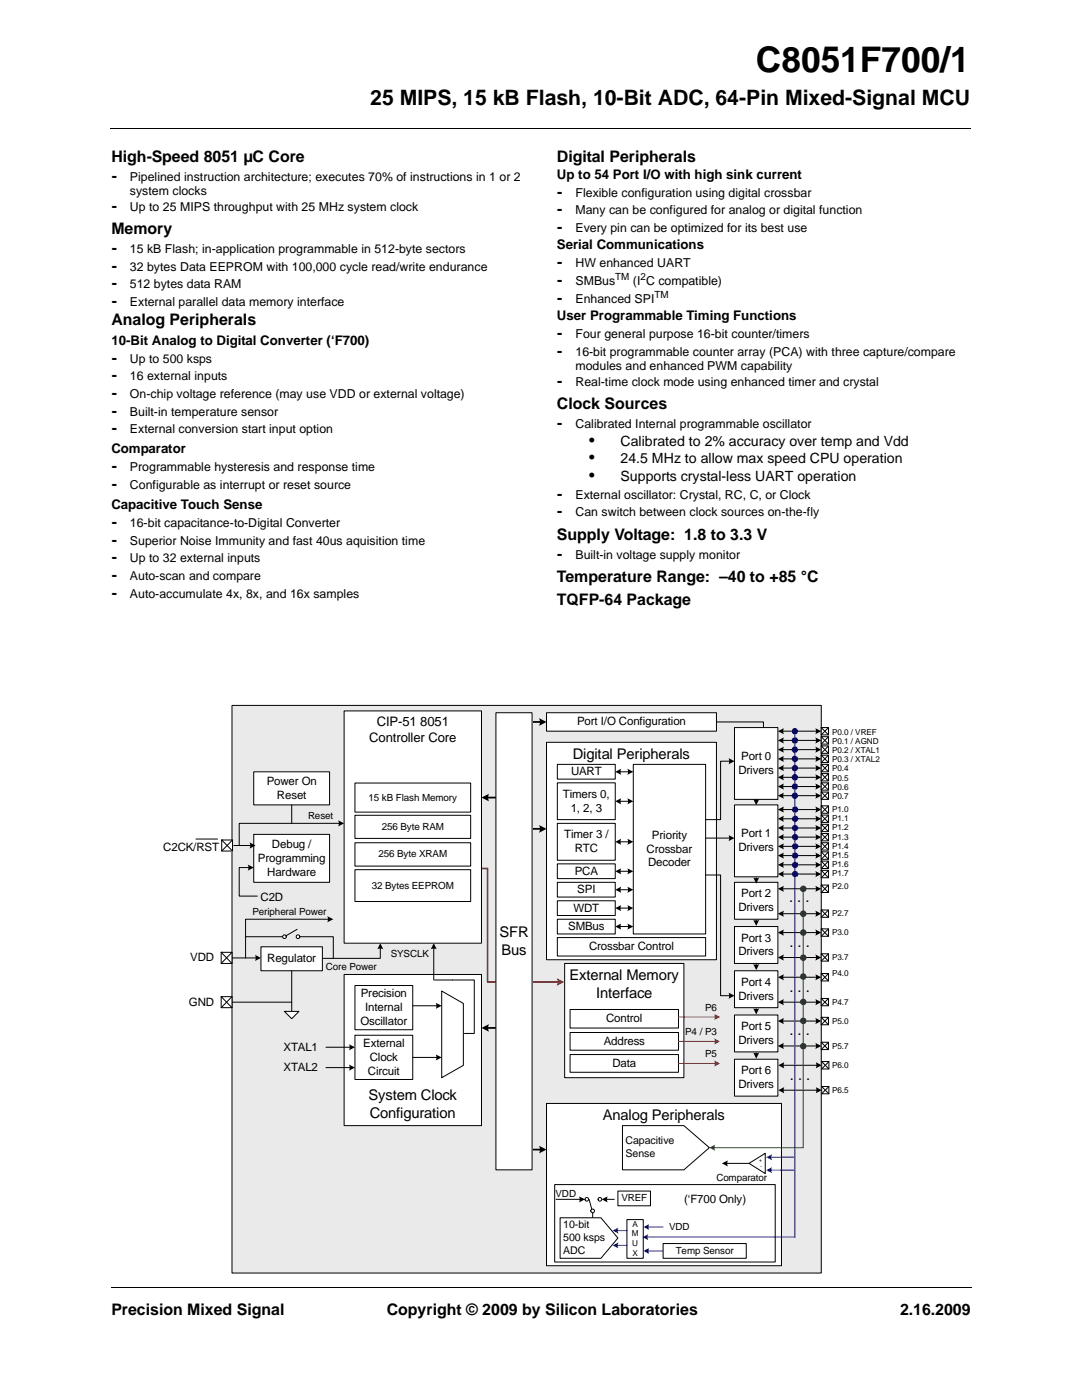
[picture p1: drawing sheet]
<svg xmlns="http://www.w3.org/2000/svg" width="216mm" height="279mm" viewBox="0 0 216 279" stroke-linecap="round" stroke-linejoin="round" font-family="sans-serif">
<path d="M22.1 25.7h171.7M22.1 256.9h171.7" fill="none" stroke="#000" stroke-width=".2"/>
<g fill="#fff">
<path d="M22.2 135.3h171.5v119.7h-171.5z"/>
<path d="M22.5 12.1h27.8v13.3h-27.8z"/>
<path d="M22.3 139.1h171.3v115.9h-171.3z"/>
<path d="M30.8 140.4h153.6v114h-153.6z"/>
</g>
<path d="M46.3 140.8h117.6v113.3h-117.6z" fill="#eaeaea"/>
<path d="M46.3 140.8h117.6v113.3h-117.6z" fill="none" stroke="#000" stroke-width=".2"/>
<path d="M68.7 194.5h27.4v30.1h-27.4z" fill="#fff"/>
<path d="M68.7 194.5h27.4v30.1h-27.4z" fill="none" stroke="#000" stroke-width=".2"/>
<path d="M50.6 166.5h15.2v9.6h-15.2z" fill="#fff"/>
<path d="M50.6 166.5h15.2v9.6h-15.2z" fill="none" stroke="#000" stroke-width=".2"/>
<path d="M109.1 148.1h33.9v43.4h-33.9z" fill="#fff"/>
<path d="M109.1 148.1h33.9v43.4h-33.9z" fill="none" stroke="#000" stroke-width=".2"/>
<path d="M111.2 152.5h11.6v3h-11.6z" fill="#fff"/>
<path d="M111.2 152.5h11.6v3h-11.6z" fill="none" stroke="#000" stroke-width=".2"/>
<path d="M111.2 156.2h11.6v7.4h-11.6z" fill="#fff"/>
<path d="M111.2 156.2h11.6v7.4h-11.6z" fill="none" stroke="#000" stroke-width=".2"/>
<path d="M111.2 183.5h11.6v2.9h-11.6z" fill="#fff"/>
<path d="M111.2 183.5h11.6v2.9h-11.6z" fill="none" stroke="#000" stroke-width=".2"/>
<path d="M126.4 152.5h14.4v33.9h-14.4z" fill="#fff"/>
<path d="M126.4 152.5h14.4v33.9h-14.4z" fill="none" stroke="#000" stroke-width=".2"/>
<path d="M111.2 187.1h29.6v3.7h-29.6z" fill="#fff"/>
<path d="M123.7 154h1.8M123.7 159.9h1.8M143 144.1h9.3v7.2M111.2 187.1h29.6v3.7h-29.6zM123.7 181.2h1.8M123.7 184.9h1.8" fill="none" stroke="#000" stroke-width=".2"/>
<g fill="#000">
<path d="M122.8 154l1.2-.6-.2 .4 .2 .8z" fill-rule="evenodd"/>
<path d="M122.8 159.9l1.2-.6-.2 .4 .2 .8z" fill-rule="evenodd"/>
<path d="M125.2 153.4l1.2 .6-1.2 .6 .1-.7z" fill-rule="evenodd"/>
<path d="M125.2 159.3l1.2 .6-1.2 .6 .1-.7z" fill-rule="evenodd"/>
<path d="M151.7 151l.5 .1 .7-.1-.6 1.2z" fill-rule="evenodd"/>
<path d="M122.8 181.2l1.2-.6-.2 .5 .2 .7z" fill-rule="evenodd"/>
<path d="M122.8 184.9l1.2-.6-.2 .8 .2 .4z" fill-rule="evenodd"/>
<path d="M125.2 180.6l1.2 .6-1.2 .6 .1-.4z" fill-rule="evenodd"/>
<path d="M125.2 184.3l1.2 .6-1.2 .6 .1-.7z" fill-rule="evenodd"/>
</g>
<path d="M109.1 142.2h33.9v3.7h-33.9z" fill="#fff"/>
<path d="M109.1 142.2h33.9v3.7h-33.9z" fill="none" stroke="#000" stroke-width=".2"/>
<path d="M97.2 159.2h1.6M106.2 144.1h1.7M106.2 165.4h1.7M106.2 229.4h1.7" fill="none" stroke="#000" stroke-width=".35"/>
<g fill="#000">
<path d="M96.1 159.2l1.5-.8-.2 .8 .2 .7z" fill-rule="evenodd"/>
<path d="M107.5 143.3l1.6 .8-1.6 .8 .2-.8z" fill-rule="evenodd"/>
<path d="M107.5 164.7l1.6 .7-1.6 .8 .2-.8z" fill-rule="evenodd"/>
<path d="M107.5 228.7l1.6 .7-1.6 .8 .2-.8z" fill-rule="evenodd"/>
</g>
<path d="M70.8 206.6h11.6v8.8h-11.6z" fill="#fff"/>
<path d="M70.8 206.6h11.6v8.8h-11.6z" fill="none" stroke="#000" stroke-width=".2"/>
<path d="M70.8 196.7h11.6v8.8h-11.6z" fill="#fff"/>
<path d="M70.8 196.7h11.6v8.8h-11.6z" fill="none" stroke="#000" stroke-width=".2"/>
<path d="M88.1 197.8l4.4 2.5v12.3l-4.4 2.5z" fill-rule="evenodd" fill="#fff"/>
<path d="M88.1 197.8l4.4 2.5v12.3l-4.4 2.5zM65 213.1h4.9M82.4 211h4.8" fill="none" stroke="#000" stroke-width=".2"/>
<g fill="#000">
<path d="M69.6 212.4l1.2 .7-1.2 .6 .2-.5z" fill-rule="evenodd"/>
<path d="M87 210.4l1.1 .6-1.1 .6 .1-.4z" fill-rule="evenodd"/>
<path d="M96.1 205.1l1.5-.7-.2 .8 .2 .7z" fill-rule="evenodd"/>
</g>
<path d="M97.2 205.1h1.6" fill="none" stroke="#000" stroke-width=".35"/>
<path d="M50.6 154h15.2v6.6h-15.2z" fill="#fff"/>
<path d="M50.6 154h15.2v6.6h-15.2zM49.7 173.1h-2v5.7h3.7M58.2 160.6v3.7M67.8 164.3h-20.1v4.4" fill="none" stroke="#000" stroke-width=".2"/>
<g fill="#000">
<path d="M49.4 172.6l1.2 .5-1.2 .7 .2-.5z" fill-rule="evenodd"/>
<path d="M67.5 163.7l1.2 .6-1.2 .6 .1-.4z" fill-rule="evenodd"/>
</g>
<path d="M44.2 167.6h2.2v2.2h-2.2z" fill="#fff"/>
<path d="M44.2 167.6h2.2v2.2h-2.2zM44.2 167.6h.1M44.2 167.6l2.2 2.2M46.4 167.6l-2.2 2.2M46.7 168.7h3.4M86.6 189.1v6.5M90.3 195.6h4.3v10.6h-1.9M65 209h4.9M82.4 200.7h4.8" fill="none" stroke="#000" stroke-width=".2"/>
<g fill="#000">
<path d="M49.8 168.1l1.2 .6-1.2 .7 .1-.5z" fill-rule="evenodd"/>
<path d="M86.6 188.2l.5 1.2-.4-.1-.7 .1z" fill-rule="evenodd"/>
<path d="M69.6 208.4l1.2 .6-1.2 .6 .2-.7z" fill-rule="evenodd"/>
<path d="M87 200.1l1.1 .6-1.1 .6 .1-.4z" fill-rule="evenodd"/>
</g>
<path d="M52.1 189h12.2v4.7h-12.2z" fill="#fff"/>
<path d="M52.1 189h12.2v4.7h-12.2zM46.3 200h11.9v1.8" fill="none" stroke="#000" stroke-width=".2"/>
<path d="M56.7 201.8h2.9l-1.4 1.5z" fill="#fff"/>
<path d="M46.3 191.2h4.9M56.7 201.8h2.9l-1.4 1.5z" fill="none" stroke="#000" stroke-width=".2"/>
<path d="M50.9 190.6l1.2 .6-1.2 .6 .1-.5z" fill-rule="evenodd" fill="#000"/>
<path d="M44.1 190.1h2.2v2.2h-2.2z" fill="#fff"/>
<path d="M44.1 190.1h2.2v2.2h-2.2zM44.1 190.1h.1M44.1 190.1l2.2 2.2M46.3 190.1l-2.2 2.2" fill="none" stroke="#000" stroke-width=".2"/>
<path d="M44.1 198.9h2.2v2.2h-2.2z" fill="#fff"/>
<path d="M44.1 198.9h2.2v2.2h-2.2zM44.1 198.9h.1M44.1 198.9l2.2 2.2M46.3 198.9l-2.2 2.2M59.3 185.5l-2.6 1.4h-7.7M65.6 183.5h-16.6v7.7" fill="none" stroke="#000" stroke-width=".2"/>
<path d="M65.3 182.8l1.2 .7-1.2 .6 .1-.8z" fill-rule="evenodd" fill="#000"/>
<circle cx="56.7" cy="186.9" r=".36" fill="#fff"/>
<g fill="none" stroke="#000" stroke-width=".2">
<path d="M59.6 186.9h6.9v4.4h-2.2"/>
<circle cx="56.7" cy="186.9" r=".36"/>
</g>
<circle cx="59.5" cy="186.9" r=".36" fill="#fff"/>
<g fill="none" stroke="#000" stroke-width=".2">
<path d="M58.2 193.7v6.3M75.9 189.1v2.2h-9.4M86.7 195.6h3.6"/>
<circle cx="59.5" cy="186.9" r=".36"/>
</g>
<path d="M75.9 188.2l.6 1.2-.5-.1-.7 .1z" fill-rule="evenodd" fill="#000"/>
<path d="M109.1 220.2h46.8v32.4h-46.8z" fill="#fff"/>
<path d="M109.1 220.2h46.8v32.4h-46.8z" fill="none" stroke="#000" stroke-width=".2"/>
<path d="M111.8 243h8.1l3.4 4.1-3.4 4h-8.1z" fill-rule="evenodd" fill="#fff"/>
<path d="M111.8 243h8.1l3.4 4.1-3.4 4h-8.1z" fill="none" stroke="#000" stroke-width=".2"/>
<path d="M125.1 243.4h3.3v7.7h-3.3z" fill="#fff"/>
<path d="M125.1 243.4h3.3v7.7h-3.3z" fill="none" stroke="#000" stroke-width=".2"/>
<path d="M132.3 248.2h16.6v2.9h-16.6z" fill="#fff"/>
<path d="M132.3 248.2h16.6v2.9h-16.6z" fill="none" stroke="#000" stroke-width=".2"/>
<path d="M140.8 233.5h14.4v3.3h-14.4z" fill="#fff"/>
<path d="M149.5 232.2l3.2-2v4z" fill="#fff"/>
<path d="M149.5 232.2l3.2-2v4z" fill="none" stroke="#000" stroke-width=".2"/>
<path d="M129.3 249.7h3" fill="none" stroke="#00f" stroke-width=".2"/>
<path d="M128.4 249.7l1.2-.7-.2 .5 .2 .8z" fill-rule="evenodd" fill="#00f"/>
<path d="M117.5 239.4l.8 2.5v1.1M120.9 239.4h1.7" fill="none" stroke="#000" stroke-width=".2"/>
<path d="M120.1 239.4l1.1-.6-.1 .7 .1 .5z" fill-rule="evenodd" fill="#000"/>
<circle cx="117.1" cy="239.3" r=".36" fill="#fff"/>
<circle cx="117.1" cy="239.3" r=".36" fill="none" stroke="#000" stroke-width=".2"/>
<circle cx="119.7" cy="239.4" r=".36" fill="#fff"/>
<circle cx="119.7" cy="239.4" r=".36" fill="none" stroke="#000" stroke-width=".2"/>
<circle cx="118.3" cy="241.7" r=".36" fill="#fff"/>
<g fill="none" stroke="#000" stroke-width=".2">
<path d="M111 239.4h4.8M144.9 232.2h4.6"/>
<circle cx="118.3" cy="241.7" r=".36"/>
</g>
<g fill="#000">
<path d="M115.5 238.8l1.2 .6-1.2 .6 .2-.5z" fill-rule="evenodd"/>
<path d="M144 232.2l1.2-.6-.1 .7 .1 .5z" fill-rule="evenodd"/>
</g>
<path d="M123.1 248.5h2" fill="none" stroke="#00f" stroke-width=".2"/>
<path d="M122.2 248.5l1.2-.6-.1 .8 .1 .5z" fill-rule="evenodd" fill="#00f"/>
<path d="M123.1 245.6h2" fill="none" stroke="#00f" stroke-width=".2"/>
<path d="M122.2 245.6l1.2-.6-.1 .8 .1 .4z" fill-rule="evenodd" fill="#00f"/>
<path d="M129.3 244.9h3" fill="none" stroke="#00f" stroke-width=".2"/>
<path d="M128.4 244.9l1.2-.6-.2 .4 .2 .8z" fill-rule="evenodd" fill="#00f"/>
<path d="M123.3 237.7h6.5v2.9h-6.5z" fill="#fff"/>
<path d="M123.3 237.7h6.5v2.9h-6.5z" fill="none" stroke="#000" stroke-width=".2"/>
<path d="M153.8 230.9h4.8" fill="none" stroke="#00f" stroke-width=".2"/>
<path d="M152.9 230.9l1.2-.5-.2 .7 .2 .5z" fill-rule="evenodd" fill="#00f"/>
<path d="M153.8 233.5h4.8" fill="none" stroke="#00f" stroke-width=".2"/>
<path d="M152.9 233.5l1.2-.6-.2 .8 .2 .4z" fill-rule="evenodd" fill="#00f"/>
<path d="M129.1 246.9h29.6" fill="none" stroke="#00f" stroke-width=".2"/>
<path d="M128.2 246.9l1.2-.6-.2 .7 .2 .5z" fill-rule="evenodd" fill="#00f"/>
<path d="M96.2 173.3h1.1v22.7h14.1" fill="none" stroke="#f00" stroke-width=".35"/>
<path d="M111.1 195.2l1.5 .8-1.5 .7 .2-.7z" fill-rule="evenodd" fill="#f00"/>
<path d="M112.7 192.3h23.8v22.8h-23.8z" fill="#fff"/>
<path d="M112.7 192.3h23.8v22.8h-23.8z" fill="none" stroke="#000" stroke-width=".2"/>
<path d="M113.7 201.5h21.7v3.7h-21.7z" fill="#fff"/>
<path d="M113.7 201.5h21.7v3.7h-21.7z" fill="none" stroke="#000" stroke-width=".2"/>
<path d="M113.7 206.1h21.7v3.5h-21.7z" fill="#fff"/>
<path d="M113.7 206.1h21.7v3.5h-21.7z" fill="none" stroke="#000" stroke-width=".2"/>
<path d="M113.7 210.5h21.7v3.5h-21.7z" fill="#fff"/>
<path d="M113.7 210.5h21.7v3.5h-21.7z" fill="none" stroke="#000" stroke-width=".2"/>
<path d="M135.4 203h7.4" fill="none" stroke="#f00" stroke-width=".2"/>
<path d="M142.5 202.4l1.2 .6-1.2 .6 .1-.5z" fill-rule="evenodd" fill="#f00"/>
<path d="M135.4 207.8h7.4" fill="none" stroke="#f00" stroke-width=".2"/>
<path d="M142.5 207.2l1.2 .6-1.2 .6 .1-.4z" fill-rule="evenodd" fill="#f00"/>
<path d="M135.4 212.2h7.4" fill="none" stroke="#f00" stroke-width=".2"/>
<path d="M142.5 211.6l1.2 .6-1.2 .7 .1-.8z" fill-rule="evenodd" fill="#f00"/>
<path d="M99 142.2h7.2v91.3h-7.2z" fill="#fff"/>
<path d="M99 142.2h7.2v91.3h-7.2z" fill="none" stroke="#000" stroke-width=".2"/>
<path d="M111.2 172.4h11.6v2.9h-11.6z" fill="#fff"/>
<path d="M111.2 172.4h11.6v2.9h-11.6z" fill="none" stroke="#000" stroke-width=".2"/>
<path d="M111.2 179.8h11.6v2.9h-11.6z" fill="#fff"/>
<path d="M111.2 179.8h11.6v2.9h-11.6z" fill="none" stroke="#000" stroke-width=".2"/>
<path d="M111.2 176.1h11.6v2.9h-11.6z" fill="#fff"/>
<path d="M111.2 176.1h11.6v2.9h-11.6z" fill="none" stroke="#000" stroke-width=".2"/>
<path d="M111.2 164.3h11.6v7.4h-11.6z" fill="#fff"/>
<path d="M111.2 164.3h11.6v7.4h-11.6zM123.7 177.6h1.8M123.7 173.9h1.8M123.7 168h1.8" fill="none" stroke="#000" stroke-width=".2"/>
<g fill="#000">
<path d="M122.8 177.6l1.2-.6-.2 .4 .2 .8z" fill-rule="evenodd"/>
<path d="M122.8 173.9l1.2-.6-.2 .4 .2 .8z" fill-rule="evenodd"/>
<path d="M122.8 168l1.2-.6-.2 .4 .2 .8z" fill-rule="evenodd"/>
<path d="M125.2 177l1.2 .6-1.2 .6 .1-.8z" fill-rule="evenodd"/>
<path d="M125.2 173.3l1.2 .6-1.2 .6 .1-.8z" fill-rule="evenodd"/>
<path d="M125.2 167.4l1.2 .6-1.2 .6 .1-.8z" fill-rule="evenodd"/>
</g>
<path d="M163.9 145.2h1.4v1.5h-1.4z" fill="#fff"/>
<path d="M163.9 145.2h1.4v1.5h-1.4zM163.9 145.2h.1M163.9 145.2l1.4 1.5M165.3 145.2l-1.4 1.5" fill="none" stroke="#000" stroke-width=".2"/>
<path d="M163.9 147h1.4v1.5h-1.4z" fill="#fff"/>
<path d="M163.9 147h1.4v1.5h-1.4zM163.9 147h.1M163.9 147l1.4 1.5M165.3 147l-1.4 1.5" fill="none" stroke="#000" stroke-width=".2"/>
<path d="M163.9 148.9h1.4v1.4h-1.4z" fill="#fff"/>
<path d="M163.9 148.9h1.4v1.4h-1.4zM163.9 148.9h.1M163.9 148.9l1.4 1.4M165.3 148.9l-1.4 1.4" fill="none" stroke="#000" stroke-width=".2"/>
<path d="M163.9 150.7h1.4v1.5h-1.4z" fill="#fff"/>
<path d="M163.9 150.7h1.4v1.5h-1.4zM163.9 150.7h.1M163.9 150.7l1.4 1.5M165.3 150.7l-1.4 1.5" fill="none" stroke="#000" stroke-width=".2"/>
<path d="M163.9 152.5h1.4v1.5h-1.4z" fill="#fff"/>
<path d="M163.9 152.5h1.4v1.5h-1.4zM163.9 152.5h.1M163.9 152.5l1.4 1.5M165.3 152.5l-1.4 1.5" fill="none" stroke="#000" stroke-width=".2"/>
<path d="M163.9 154.4h1.4v1.5h-1.4z" fill="#fff"/>
<path d="M163.9 154.4h1.4v1.5h-1.4zM163.9 154.4h.1M163.9 154.4l1.4 1.5M165.3 154.4l-1.4 1.5" fill="none" stroke="#000" stroke-width=".2"/>
<path d="M163.9 156.2h1.4v1.5h-1.4z" fill="#fff"/>
<path d="M163.9 156.2h1.4v1.5h-1.4zM163.9 156.2h.1M163.9 156.2l1.4 1.5M165.3 156.2l-1.4 1.5" fill="none" stroke="#000" stroke-width=".2"/>
<path d="M163.9 158.1h1.4v1.4h-1.4z" fill="#fff"/>
<path d="M163.9 158.1h1.4v1.4h-1.4zM163.9 158.1h.1M163.9 158.1l1.4 1.4M165.3 158.1l-1.4 1.4" fill="none" stroke="#000" stroke-width=".2"/>
<path d="M163.9 160.8h1.4v1.5h-1.4z" fill="#fff"/>
<path d="M163.9 160.8h1.4v1.5h-1.4zM163.9 160.8h.1M163.9 160.8l1.4 1.5M165.3 160.8l-1.4 1.5" fill="none" stroke="#000" stroke-width=".2"/>
<path d="M163.9 162.7h1.4v1.4h-1.4z" fill="#fff"/>
<path d="M163.9 162.7h1.4v1.4h-1.4zM163.9 162.7h.1M163.9 162.7l1.4 1.4M165.3 162.7l-1.4 1.4" fill="none" stroke="#000" stroke-width=".2"/>
<path d="M163.9 164.5h1.4v1.5h-1.4z" fill="#fff"/>
<path d="M163.9 164.5h1.4v1.5h-1.4zM163.9 164.5h.1M163.9 164.5l1.4 1.5M165.3 164.5l-1.4 1.5" fill="none" stroke="#000" stroke-width=".2"/>
<path d="M163.9 166.3h1.4v1.5h-1.4z" fill="#fff"/>
<path d="M163.9 166.3h1.4v1.5h-1.4zM163.9 166.3h.1M163.9 166.3l1.4 1.5M165.3 166.3l-1.4 1.5" fill="none" stroke="#000" stroke-width=".2"/>
<path d="M163.9 168.2h1.4v1.5h-1.4z" fill="#fff"/>
<path d="M163.9 168.2h1.4v1.5h-1.4zM163.9 168.2h.1M163.9 168.2l1.4 1.5M165.3 168.2l-1.4 1.5" fill="none" stroke="#000" stroke-width=".2"/>
<path d="M163.9 170h1.4v1.5h-1.4z" fill="#fff"/>
<path d="M163.9 170h1.4v1.5h-1.4zM163.9 170h.1M163.9 170l1.4 1.5M165.3 170l-1.4 1.5" fill="none" stroke="#000" stroke-width=".2"/>
<path d="M163.9 171.9h1.4v1.4h-1.4z" fill="#fff"/>
<path d="M163.9 171.9h1.4v1.4h-1.4zM163.9 171.9h.1M163.9 171.9l1.4 1.4M165.3 171.9l-1.4 1.4" fill="none" stroke="#000" stroke-width=".2"/>
<path d="M163.9 173.7h1.4v1.5h-1.4z" fill="#fff"/>
<g fill="none" stroke="#000" stroke-width=".2">
<path d="M156.1 145.9h6.9M156.1 147.8h6.9M156.1 149.6h6.9M156.1 151.4h6.9M156.1 153.3h6.9M156.1 155.1h6.9M156.1 157h6.9M156.1 158.8h6.9M156.1 161.6h6.9M156.1 163.4h6.9M156.1 165.2h6.9M156.1 167.1h6.9"/>
<path d="M156.1 168.9h6.9M156.1 170.8h6.9M156.1 172.6h6.9M156.1 174.4h6.9M163.9 173.7h1.4v1.5h-1.4zM163.9 173.7h.1M163.9 173.7l1.4 1.5M165.3 173.7l-1.4 1.5"/>
</g>
<g fill="#000">
<path d="M155.2 145.9l1.2-.6-.1 .8 .1 .4z" fill-rule="evenodd"/>
<path d="M155.2 147.8l1.2-.6-.1 .7 .1 .5z" fill-rule="evenodd"/>
<path d="M155.2 149.6l1.2-.6-.1 .8 .1 .4z" fill-rule="evenodd"/>
<path d="M155.2 151.4l1.2-.5-.1 .7 .1 .5z" fill-rule="evenodd"/>
<path d="M155.2 153.3l1.2-.6-.1 .7 .1 .5z" fill-rule="evenodd"/>
<path d="M155.2 155.1l1.2-.6-.1 .8 .1 .4z" fill-rule="evenodd"/>
<path d="M155.2 157l1.2-.6-.1 .7 .1 .5z" fill-rule="evenodd"/>
<path d="M155.2 158.8l1.2-.6-.1 .8 .1 .4z" fill-rule="evenodd"/>
<path d="M162.7 145.3l1.2 .6-1.2 .6 .1-.4z" fill-rule="evenodd"/>
<path d="M162.7 147.2l1.2 .6-1.2 .6 .1-.5z" fill-rule="evenodd"/>
<path d="M162.7 149l1.2 .6-1.2 .6 .1-.4z" fill-rule="evenodd"/>
<path d="M162.7 150.9l1.2 .5-1.2 .7 .1-.5z" fill-rule="evenodd"/>
<path d="M162.7 152.7l1.2 .6-1.2 .6 .1-.5z" fill-rule="evenodd"/>
<path d="M162.7 154.5l1.2 .6-1.2 .6 .1-.4z" fill-rule="evenodd"/>
<path d="M162.7 156.4l1.2 .6-1.2 .6 .1-.5z" fill-rule="evenodd"/>
<path d="M162.7 158.2l1.2 .6-1.2 .6 .1-.4z" fill-rule="evenodd"/>
<path d="M155.2 161.6l1.2-.6-.1 .7 .1 .5z" fill-rule="evenodd"/>
<path d="M155.2 163.4l1.2-.6-.1 .8 .1 .4z" fill-rule="evenodd"/>
<path d="M155.2 165.2l1.2-.6-.1 .8 .1 .5z" fill-rule="evenodd"/>
<path d="M155.2 167.1l1.2-.6-.1 .7 .1 .5z" fill-rule="evenodd"/>
<path d="M155.2 168.9l1.2-.6-.1 .8 .1 .4z" fill-rule="evenodd"/>
<path d="M155.2 170.8l1.2-.6-.1 .7 .1 .5z" fill-rule="evenodd"/>
<path d="M155.2 172.6l1.2-.6-.1 .7 .1 .5z" fill-rule="evenodd"/>
<path d="M155.2 174.4l1.2-.6-.1 .5 .1 .7z" fill-rule="evenodd"/>
<path d="M162.7 161l1.2 .6-1.2 .6 .1-.5z" fill-rule="evenodd"/>
<path d="M162.7 162.8l1.2 .6-1.2 .6 .1-.4z" fill-rule="evenodd"/>
<path d="M162.7 164.6l1.2 .6-1.2 .7 .1-.5z" fill-rule="evenodd"/>
<path d="M162.7 166.5l1.2 .6-1.2 .6 .1-.5z" fill-rule="evenodd"/>
<path d="M162.7 168.3l1.2 .6-1.2 .6 .1-.4z" fill-rule="evenodd"/>
<path d="M162.7 170.2l1.2 .6-1.2 .6 .1-.5z" fill-rule="evenodd"/>
<path d="M162.7 172l1.2 .6-1.2 .6 .1-.5z" fill-rule="evenodd"/>
<path d="M162.7 173.8l1.2 .6-1.2 .6 .1-.7z" fill-rule="evenodd"/>
</g>
<path d="M146.6 145.2h8.6v14.3h-8.6z" fill="#fff"/>
<path d="M146.6 145.2h8.6v14.3h-8.6z" fill="none" stroke="#000" stroke-width=".2"/>
<path d="M146.6 160.6h8.6v14.4h-8.6z" fill="#fff"/>
<path d="M146.6 160.6h8.6v14.4h-8.6z" fill="none" stroke="#000" stroke-width=".2"/>
<path d="M146.6 176.1h8.6v7.4h-8.6z" fill="#fff"/>
<path d="M145.7 151.9h-1.9v11.7h-3M150.9 159.5v.3M140.8 174.6h3v24.1h1.9M140.8 167.3h4.9M146.6 176.1h8.6v7.4h-8.6z" fill="none" stroke="#000" stroke-width=".2"/>
<g fill="#000">
<path d="M145.4 151.3l1.2 .6-1.2 .6 .1-.7z" fill-rule="evenodd"/>
<path d="M145.4 166.7l1.2 .6-1.2 .6 .1-.5z" fill-rule="evenodd"/>
<path d="M150.3 159.5l.7 .1 .5-.1-.6 1.2z" fill-rule="evenodd"/>
<path d="M145.4 198.1l1.2 .6-1.2 .6 .1-.4z" fill-rule="evenodd"/>
</g>
<path d="M146.6 184.9h8.6v7.4h-8.6z" fill="#fff"/>
<path d="M146.6 184.9h8.6v7.4h-8.6z" fill="none" stroke="#000" stroke-width=".2"/>
<path d="M146.6 193.7h8.6v7.4h-8.6z" fill="#fff"/>
<path d="M146.6 193.7h8.6v7.4h-8.6z" fill="none" stroke="#000" stroke-width=".2"/>
<path d="M146.6 202.6h8.6v7.3h-8.6z" fill="#fff"/>
<path d="M146.6 202.6h8.6v7.3h-8.6z" fill="none" stroke="#000" stroke-width=".2"/>
<path d="M146.6 211.4h8.6v7.4h-8.6z" fill="#fff"/>
<path d="M146.6 211.4h8.6v7.4h-8.6z" fill="none" stroke="#000" stroke-width=".2"/>
<path d="M163.9 194.3h1.4v1.5h-1.4z" fill="#fff"/>
<path d="M163.9 194.3h1.4v1.5h-1.4zM163.9 194.3h.1M163.9 194.3l1.4 1.5M165.3 194.3l-1.4 1.5" fill="none" stroke="#000" stroke-width=".2"/>
<path d="M163.9 199.3h1.4v1.4h-1.4z" fill="#fff"/>
<path d="M156.1 195h6.9M163.9 199.3h1.4v1.4h-1.4zM163.9 199.3h.1M163.9 199.3l1.4 1.4M165.3 199.3l-1.4 1.4M156.1 200h6.9" fill="none" stroke="#000" stroke-width=".2"/>
<g fill="#000">
<path d="M155.2 195l1.2-.6-.1 .8 .1 .4z" fill-rule="evenodd"/>
<path d="M162.7 194.4l1.2 .6-1.2 .6 .1-.4z" fill-rule="evenodd"/>
<path d="M155.2 200l1.2-.6-.1 .8 .1 .4z" fill-rule="evenodd"/>
<path d="M162.7 199.4l1.2 .6-1.2 .6 .1-.4z" fill-rule="evenodd"/>
</g>
<path d="M163.9 176.6h1.4v1.5h-1.4z" fill="#fff"/>
<path d="M163.9 176.6h1.4v1.5h-1.4zM163.9 176.6h.1M163.9 176.6l1.4 1.5M165.3 176.6l-1.4 1.5" fill="none" stroke="#000" stroke-width=".2"/>
<path d="M163.9 181.6h1.4v1.5h-1.4z" fill="#fff"/>
<path d="M156.1 177.4h6.9M156.1 182.4h6.9M163.9 181.6h1.4v1.5h-1.4zM163.9 181.6h.1M163.9 181.6l1.4 1.5M165.3 181.6l-1.4 1.5" fill="none" stroke="#000" stroke-width=".2"/>
<g fill="#000">
<path d="M155.2 177.4l1.2-.6-.1 .7 .1 .5z" fill-rule="evenodd"/>
<path d="M162.7 176.8l1.2 .6-1.2 .6 .1-.5z" fill-rule="evenodd"/>
<path d="M155.2 182.4l1.2-.7-.1 .8 .1 .5z" fill-rule="evenodd"/>
<path d="M162.7 181.7l1.2 .7-1.2 .6 .1-.5z" fill-rule="evenodd"/>
</g>
<path d="M163.9 185.4h1.4v1.5h-1.4z" fill="#fff"/>
<path d="M163.9 185.4h1.4v1.5h-1.4zM163.9 185.4h.1M163.9 185.4l1.4 1.5M165.3 185.4l-1.4 1.5" fill="none" stroke="#000" stroke-width=".2"/>
<path d="M163.9 190.4h1.4v1.4h-1.4z" fill="#fff"/>
<path d="M156.1 186.1h6.9M156.1 191.1h6.9M163.9 190.4h1.4v1.4h-1.4zM163.9 190.4h.1M163.9 190.4l1.4 1.4M165.3 190.4l-1.4 1.4" fill="none" stroke="#000" stroke-width=".2"/>
<g fill="#000">
<path d="M155.2 186.1l1.2-.6-.1 .5 .1 .7z" fill-rule="evenodd"/>
<path d="M155.2 191.1l1.2-.6-.1 .5 .1 .7z" fill-rule="evenodd"/>
<path d="M162.7 185.5l1.2 .6-1.2 .6 .1-.4z" fill-rule="evenodd"/>
<path d="M162.7 190.5l1.2 .6-1.2 .6 .1-.7z" fill-rule="evenodd"/>
</g>
<path d="M163.9 203h1.4v1.5h-1.4z" fill="#fff"/>
<path d="M163.9 203h1.4v1.5h-1.4zM163.9 203h.1M163.9 203l1.4 1.5M165.3 203l-1.4 1.5" fill="none" stroke="#000" stroke-width=".2"/>
<path d="M163.9 208h1.4v1.5h-1.4z" fill="#fff"/>
<path d="M156.1 203.8h6.9M156.1 208.7h6.9M163.9 208h1.4v1.5h-1.4zM163.9 208h.1M163.9 208l1.4 1.5M165.3 208l-1.4 1.5" fill="none" stroke="#000" stroke-width=".2"/>
<g fill="#000">
<path d="M155.2 203.8l1.2-.6-.1 .7 .1 .5z" fill-rule="evenodd"/>
<path d="M155.2 208.7l1.2-.6-.1 .5 .1 .8z" fill-rule="evenodd"/>
<path d="M162.7 203.2l1.2 .6-1.2 .6 .1-.5z" fill-rule="evenodd"/>
<path d="M162.7 208.1l1.2 .6-1.2 .7 .1-.8z" fill-rule="evenodd"/>
</g>
<path d="M164 211.9h1.4v1.4h-1.4z" fill="#fff"/>
<path d="M164 211.9h1.4v1.4h-1.4zM164 211.9h.1M164 211.9l1.4 1.4M165.4 211.9l-1.4 1.4" fill="none" stroke="#000" stroke-width=".2"/>
<path d="M164 216.8h1.4v1.5h-1.4z" fill="#fff"/>
<path d="M156.2 212.6h6.9M156.2 217.6h6.9M164 216.8h1.4v1.5h-1.4zM164 216.8h.1M164 216.8l1.4 1.5M165.4 216.8l-1.4 1.5" fill="none" stroke="#000" stroke-width=".2"/>
<g fill="#000">
<path d="M155.3 212.6l1.2-.6-.1 .7 .1 .5z" fill-rule="evenodd"/>
<path d="M155.3 217.6l1.2-.6-.1 .4 .1 .8z" fill-rule="evenodd"/>
<path d="M162.8 212l1.2 .6-1.2 .6 .1-.5z" fill-rule="evenodd"/>
<path d="M162.8 217l1.2 .6-1.2 .6 .1-.8z" fill-rule="evenodd"/>
</g>
<path d="M158.6 145.9v74.3" fill="none" stroke="#00f" stroke-width=".2"/>
<circle cx="158.6" cy="163.4" r=".55" fill="#00f"/>
<circle cx="158.6" cy="163.4" r=".55" fill="none" stroke="#00f" stroke-width=".2"/>
<circle cx="158.6" cy="165.2" r=".55" fill="#00f"/>
<circle cx="158.6" cy="165.2" r=".55" fill="none" stroke="#00f" stroke-width=".2"/>
<circle cx="158.7" cy="167.1" r=".54" fill="#00f"/>
<circle cx="158.7" cy="167.1" r=".54" fill="none" stroke="#00f" stroke-width=".2"/>
<circle cx="158.6" cy="168.9" r=".55" fill="#00f"/>
<circle cx="158.6" cy="168.9" r=".55" fill="none" stroke="#00f" stroke-width=".2"/>
<circle cx="158.6" cy="170.8" r=".55" fill="#00f"/>
<circle cx="158.6" cy="170.8" r=".55" fill="none" stroke="#00f" stroke-width=".2"/>
<circle cx="158.6" cy="172.6" r=".55" fill="#00f"/>
<circle cx="158.6" cy="172.6" r=".55" fill="none" stroke="#00f" stroke-width=".2"/>
<circle cx="158.6" cy="161.6" r=".55" fill="#00f"/>
<circle cx="158.6" cy="161.6" r=".55" fill="none" stroke="#00f" stroke-width=".2"/>
<circle cx="158.6" cy="174.4" r=".55" fill="#00f"/>
<circle cx="158.6" cy="174.4" r=".55" fill="none" stroke="#00f" stroke-width=".2"/>
<circle cx="158.6" cy="147.8" r=".55" fill="#00f"/>
<circle cx="158.6" cy="147.8" r=".55" fill="none" stroke="#00f" stroke-width=".2"/>
<circle cx="158.6" cy="149.6" r=".55" fill="#00f"/>
<circle cx="158.6" cy="149.6" r=".55" fill="none" stroke="#00f" stroke-width=".2"/>
<circle cx="158.6" cy="151.5" r=".55" fill="#00f"/>
<circle cx="158.6" cy="151.5" r=".55" fill="none" stroke="#00f" stroke-width=".2"/>
<circle cx="158.6" cy="153.3" r=".55" fill="#00f"/>
<circle cx="158.6" cy="153.3" r=".55" fill="none" stroke="#00f" stroke-width=".2"/>
<circle cx="158.6" cy="155.1" r=".55" fill="#00f"/>
<circle cx="158.6" cy="155.1" r=".55" fill="none" stroke="#00f" stroke-width=".2"/>
<circle cx="158.6" cy="157" r=".55" fill="#00f"/>
<circle cx="158.6" cy="157" r=".55" fill="none" stroke="#00f" stroke-width=".2"/>
<circle cx="158.6" cy="145.9" r=".55" fill="#00f"/>
<circle cx="158.6" cy="145.9" r=".55" fill="none" stroke="#00f" stroke-width=".2"/>
<circle cx="158.6" cy="158.8" r=".55" fill="#00f"/>
<circle cx="158.6" cy="158.8" r=".55" fill="none" stroke="#00f" stroke-width=".2"/>
<circle cx="160.3" cy="177.4" r=".54" fill="#008000"/>
<circle cx="160.3" cy="177.4" r=".54" fill="none" stroke="#008000" stroke-width=".2"/>
<circle cx="160.3" cy="182.4" r=".54" fill="#008000"/>
<g fill="none" stroke="#008000" stroke-width=".2">
<path d="M160.3 177.6v51.4"/>
<circle cx="160.3" cy="182.4" r=".54"/>
</g>
<circle cx="160.3" cy="186.1" r=".54" fill="#008000"/>
<circle cx="160.3" cy="186.1" r=".54" fill="none" stroke="#008000" stroke-width=".2"/>
<circle cx="160.3" cy="191.1" r=".54" fill="#008000"/>
<circle cx="160.3" cy="191.1" r=".54" fill="none" stroke="#008000" stroke-width=".2"/>
<circle cx="160.3" cy="194.9" r=".54" fill="#008000"/>
<circle cx="160.3" cy="194.9" r=".54" fill="none" stroke="#008000" stroke-width=".2"/>
<circle cx="160.3" cy="199.9" r=".54" fill="#008000"/>
<circle cx="160.3" cy="199.9" r=".54" fill="none" stroke="#008000" stroke-width=".2"/>
<circle cx="160.3" cy="203.7" r=".54" fill="#008000"/>
<circle cx="160.3" cy="203.7" r=".54" fill="none" stroke="#008000" stroke-width=".2"/>
<circle cx="160.3" cy="208.8" r=".54" fill="#008000"/>
<g fill="none" stroke="#008000" stroke-width=".2">
<path d="M142.4 229h17.9"/>
<circle cx="160.3" cy="208.8" r=".54"/>
</g>
<path d="M158.6 220.2v26.6" fill="none" stroke="#00f" stroke-width=".2"/>
<path d="M141.5 229l1.2-.5-.1 .4 .1 .8z" fill-rule="evenodd" fill="#008000"/>
<path d="M150.9 175.2v.2M150.9 183.6v.3M150.9 192.4v.3M150.9 201.3v.2M150.9 210.1v.3" fill="none" stroke="#000" stroke-width=".2"/>
<g fill="#000">
<path d="M150.3 175.1l.4 .2 .8-.2-.6 1.2z" fill-rule="evenodd"/>
<path d="M150.3 183.6l.7 .1 .5-.1-.6 1.2z" fill-rule="evenodd"/>
<path d="M150.3 192.4l.7 .1 .5-.1-.6 1.2z" fill-rule="evenodd"/>
<path d="M150.3 201.2l.7 .2 .5-.2-.6 1.3z" fill-rule="evenodd"/>
<path d="M150.3 210.1l.7 .1 .5-.1-.6 1.2z" fill-rule="evenodd"/>
</g>
<path d="M124.2 224.6h12.3l5 4.4-5 4.5h-12.3z" fill-rule="evenodd" fill="#fff"/>
<path d="M110.7 236.4h44v15.5h-44zM124.2 224.6h12.3l5 4.4-5 4.5h-12.3z" fill="none" stroke="#000" stroke-width=".2"/>
<path d="M68.7 141.9h27.4v46.3h-27.4z" fill="#fff"/>
<path d="M68.7 141.9h27.4v46.3h-27.4z" fill="none" stroke="#000" stroke-width=".2"/>
<path d="M70.8 162.7h23.1v4.6h-23.1z" fill="#fff"/>
<path d="M70.8 162.7h23.1v4.6h-23.1z" fill="none" stroke="#000" stroke-width=".2"/>
<path d="M70.8 168.2h23.1v4.6h-23.1z" fill="#fff"/>
<path d="M70.8 168.2h23.1v4.6h-23.1z" fill="none" stroke="#000" stroke-width=".2"/>
<path d="M70.8 173.6h23.1v6.3h-23.1z" fill="#fff"/>
<path d="M70.8 173.6h23.1v6.3h-23.1z" fill="none" stroke="#000" stroke-width=".2"/>
<path d="M70.8 156.3h23.1v5.8h-23.1z" fill="#fff"/>
<path d="M70.8 156.3h23.1v5.8h-23.1zM39.1 167.4h4.3" fill="none" stroke="#000" stroke-width=".2"/>
<text font-size="7" x="150.8" y="14.3">C8051F700/1</text>
<text font-size="4.2" x="73.9" y="20.9">25 MIPS, 15 kB Flash, 10-Bit ADC, 64-Pin Mixed-Signal MCU</text>
<g font-size="3.5">
<text x="22.2" y="36">-</text>
<text x="111.1" y="39.2">-</text>
<text x="22.2" y="42">-</text>
<text x="111.1" y="42.7">-</text>
<text x="111.1" y="46.3">-</text>
<text x="22.2" y="50.5">-</text>
<text x="111.1" y="53.3">-</text>
<text x="22.2" y="54">-</text>
<text x="22.2" y="57.6">-</text>
<text x="111.1" y="56.9">-</text>
<text x="22.2" y="61.1">-</text>
<text x="111.1" y="60.4">-</text>
<text x="111.1" y="67.4">-</text>
<text x="111.1" y="71">-</text>
<text x="22.2" y="72.4">-</text>
<text x="22.2" y="75.9">-</text>
<text x="111.1" y="77">-</text>
<text x="22.2" y="79.4">-</text>
<text x="22.2" y="83">-</text>
<text x="22.2" y="86.5">-</text>
<text x="111.1" y="85.4">-</text>
<text x="117.5" y="89">•</text>
<text x="22.2" y="94.1">-</text>
<text x="117.5" y="92.5">•</text>
<text x="22.2" y="97.6">-</text>
<text x="111.1" y="99.5">-</text>
<text x="117.5" y="96">•</text>
<text x="22.2" y="105.2">-</text>
<text x="111.1" y="103.1">-</text>
<text x="22.2" y="108.7">-</text>
<text x="22.2" y="112.2">-</text>
<text x="111.1" y="111.5">-</text>
<text x="22.2" y="115.8">-</text>
<text x="22.2" y="119.3">-</text>
</g>
<g font-size="3.2">
<text x="22.2" y="32.3">High-Speed 8051 µC Core</text>
<text x="111.1" y="32.3">Digital Peripherals</text>
<text x="22.2" y="46.7">Memory</text>
<text x="22.2" y="64.9">Analog Peripherals</text>
<text x="111.1" y="81.7">Clock Sources</text>
<text x="111.1" y="107.8">Supply Voltage: 1.8 to 3.3 V</text>
<text x="111.1" y="116.2">Temperature Range: –40 to +85 °C</text>
<text x="111.1" y="120.8">TQFP-64 Package</text>
<text x="22.2" y="262.5">Precision Mixed Signal</text>
<text x="77.2" y="262.5">Copyright © 2009 by Silicon Laboratories</text>
<text x="179.6" y="262.5">2.16.2009</text>
</g>
<g font-size="2.9">
<text x="114.3" y="151.4">Digital Peripherals</text>
<text x="157.5" y="180.1">. . .</text>
<text x="99.7" y="187">SFR</text>
<text x="100.1" y="190.5">Bus</text>
<text x="157.5" y="189">. . .</text>
<text x="113.7" y="195.6">External Memory</text>
<text x="157.5" y="197.9">. . .</text>
<text x="119" y="199.1">Interface</text>
<text x="157.5" y="206.7">. . .</text>
<text x="157.6" y="215.5">. . .</text>
<text x="73.6" y="219.6">System Clock</text>
<text x="73.8" y="223.1">Configuration</text>
<text x="120.3" y="223.5">Analog Peripherals</text>
</g>
<g font-size="2.8">
<text x="123.8" y="89">Calibrated to 2% accuracy over temp and Vdd</text>
<text x="123.8" y="92.5">24.5 MHz to allow max speed CPU operation</text>
<text x="123.8" y="96">Supports crystal-less UART operation</text>
</g>
<g font-size="2.6">
<text x="111.1" y="35.6">Up to 54 Port I/O with high sink current</text>
<text x="111.1" y="49.7">Serial Communications</text>
<text x="111.1" y="63.9">User Programmable Timing Functions</text>
<text x="22.2" y="68.8">10-Bit Analog to Digital Converter (‘F700)</text>
<text x="22.2" y="90.5">Comparator</text>
<text x="22.2" y="101.6">Capacitive Touch Sense</text>
<text x="73.7" y="148">Controller Core</text>
<text x="75.2" y="144.9">CIP-51 8051</text>
</g>
<g font-size="2.5">
<text x="25.9" y="36">Pipelined instruction architecture; executes 70% of instructions in 1 or 2</text>
<text x="25.9" y="38.9">system clocks</text>
<text x="114.8" y="39.2">Flexible configuration using digital crossbar</text>
<text x="25.9" y="42">Up to 25 MIPS throughput with 25 MHz system clock</text>
<text x="114.8" y="42.7">Many can be configured for analog or digital function</text>
<text x="114.8" y="46.3">Every pin can be optimized for its best use</text>
<text x="25.9" y="50.5">15 kB Flash; in-application programmable in 512-byte sectors</text>
<text x="114.8" y="53.3">HW enhanced UART</text>
<text x="25.9" y="54">32 bytes Data EEPROM with 100,000 cycle read/write endurance</text>
<text x="25.9" y="57.6">512 bytes data RAM</text>
<text x="114.8" y="56.9">SMBus</text>
<text x="126.3" y="56.9">(I C compatible)</text>
<text x="25.9" y="61.1">External parallel data memory interface</text>
<text x="114.8" y="60.4">Enhanced SPI</text>
<text x="114.8" y="67.4">Four general purpose 16-bit counter/timers</text>
<text x="114.8" y="71">16-bit programmable counter array (PCA) with three capture/compare</text>
<text x="25.9" y="72.4">Up to 500 ksps</text>
<text x="25.9" y="75.9">16 external inputs</text>
<text x="114.8" y="73.8">modules and enhanced PWM capability</text>
<text x="114.8" y="77">Real-time clock mode using enhanced timer and crystal</text>
<text x="25.9" y="79.4">On-chip voltage reference (may use VDD or external voltage)</text>
<text x="25.9" y="83">Built-in temperature sensor</text>
<text x="25.9" y="86.5">External conversion start input option</text>
<text x="114.8" y="85.4">Calibrated Internal programmable oscillator</text>
<text x="25.9" y="94.1">Programmable hysteresis and response time</text>
<text x="25.9" y="97.6">Configurable as interrupt or reset source</text>
<text x="114.8" y="99.5">External oscillator: Crystal, RC, C, or Clock</text>
<text x="25.9" y="105.2">16-bit capacitance-to-Digital Converter</text>
<text x="114.8" y="103.1">Can switch between clock sources on-the-fly</text>
<text x="25.9" y="108.7">Superior Noise Immunity and fast 40us aquisition time</text>
<text x="25.9" y="112.2">Up to 32 external inputs</text>
<text x="114.8" y="111.5">Built-in voltage supply monitor</text>
<text x="25.9" y="115.8">Auto-scan and compare</text>
<text x="25.9" y="119.3">Auto-accumulate 4x, 8x, and 16x samples</text>
</g>
<g font-size="2.3">
<text x="115.1" y="144.8">Port I/O Configuration</text>
<text x="113.9" y="154.7">UART</text>
<text x="147.3" y="154.4">Drivers</text>
<text x="147.9" y="151.7">Port 0</text>
<text x="53.2" y="156.7">Power On</text>
<text x="55.3" y="159.4">Reset</text>
<text x="112.3" y="159.2">Timers 0,</text>
<text x="113.9" y="162">1, 2, 3</text>
<text x="112.6" y="167.3">Timer 3 /</text>
<text x="130.1" y="167.4">Priority</text>
<text x="147.9" y="167.1">Port 1</text>
<text x="32.6" y="169.8">C2CK/RST</text>
<text x="51.5" y="172">Programming</text>
<text x="54.3" y="169.2">Debug /</text>
<text x="114.7" y="170.1">RTC</text>
<text x="129" y="170.2">Crossbar</text>
<text x="129.3" y="172.9">Decoder</text>
<text x="147.3" y="169.9">Drivers</text>
<text x="52" y="179.7">C2D</text>
<text x="53.3" y="174.7">Hardware</text>
<text x="114.7" y="174.6">PCA</text>
<text x="115.2" y="178.2">SPI</text>
<text x="147.9" y="179.1">Port 2</text>
<text x="113.4" y="185.6">SMBus</text>
<text x="114.4" y="181.9">WDT</text>
<text x="147.3" y="181.8">Drivers</text>
<text x="38" y="191.9">VDD</text>
<text x="117.5" y="189.7">Crossbar Control</text>
<text x="147.3" y="190.6">Drivers</text>
<text x="147.9" y="187.9">Port 3</text>
<text x="53.3" y="192">Regulator</text>
<text x="147.9" y="196.7">Port 4</text>
<text x="37.7" y="200.7">GND</text>
<text x="72" y="199">Precision</text>
<text x="72.9" y="201.8">Internal</text>
<text x="120.9" y="204">Control</text>
<text x="147.3" y="199.5">Drivers</text>
<text x="56.6" y="209.7">XTAL1</text>
<text x="71.9" y="204.5">Oscillator</text>
<text x="72.5" y="209">External</text>
<text x="120.5" y="208.5">Address</text>
<text x="147.3" y="208.3">Drivers</text>
<text x="147.9" y="205.6">Port 5</text>
<text x="56.6" y="213.7">XTAL2</text>
<text x="73.4" y="214.5">Circuit</text>
<text x="73.8" y="211.7">Clock</text>
<text x="122.2" y="212.9">Data</text>
<text x="147.9" y="214.4">Port 6</text>
<text x="147.3" y="217.1">Drivers</text>
<text x="136.5" y="240">(‘F700 Only)</text>
</g>
<g font-size="2.1">
<text x="124.8" y="228.4">Capacitive</text>
<text x="124.8" y="231">Sense</text>
<text x="112.4" y="245.2">10-bit</text>
<text x="112.4" y="247.7">500 ksps</text>
<text x="112.4" y="250.3">ADC</text>
</g>
<g font-size="2">
<text x="122.8" y="55.9">TM</text>
<text x="127.8" y="55.9">2</text>
<text x="130.6" y="59.4">TM</text>
<text x="73.5" y="159.8">15 kB Flash Memory</text>
<text x="61.5" y="163.4">Reset</text>
<text x="76.2" y="165.6">256 Byte RAM</text>
<text x="75.5" y="171.1">256 Byte XRAM</text>
<text x="74.2" y="177.3">32 Bytes EEPROM</text>
<text x="50.4" y="182.6">Peripheral Power</text>
<text x="78" y="191">SYSCLK</text>
<text x="65" y="193.6">Core Power</text>
<text x="140.7" y="201.7">P6</text>
<text x="136.7" y="206.6">P4 / P3</text>
<text x="140.7" y="211">P5</text>
<text x="110.8" y="238.8">VDD</text>
<text x="124" y="239.8">VREF</text>
<text x="142.9" y="235.7">Comparator</text>
<text x="133.5" y="245.4">VDD</text>
<text x="134.9" y="250.2">Temp Sensor</text>
</g>
<g font-size="1.6">
<text x="166" y="146.6">P0.0 / VREF</text>
<text x="166" y="148.4">P0.1 / AGND</text>
<text x="166" y="150.3">P0.2 / XTAL1</text>
<text x="166" y="152.1">P0.3 / XTAL2</text>
<text x="166" y="154">P0.4</text>
<text x="166" y="155.8">P0.5</text>
<text x="166" y="157.6">P0.6</text>
<text x="166" y="159.5">P0.7</text>
<text x="166" y="162.1">P1.0</text>
<text x="166" y="163.9">P1.1</text>
<text x="166" y="165.7">P1.2</text>
<text x="166" y="167.6">P1.3</text>
<text x="166" y="169.4">P1.4</text>
<text x="166" y="171.2">P1.5</text>
<text x="166" y="173.1">P1.6</text>
<text x="166" y="174.9">P1.7</text>
<text x="166" y="177.5">P2.0</text>
<text x="166" y="182.8">P2.7</text>
<text x="166" y="186.7">P3.0</text>
<text x="166" y="191.7">P3.7</text>
<text x="166" y="194.8">P4.0</text>
<text x="166" y="200.5">P4.7</text>
<text x="166" y="204.3">P5.0</text>
<text x="166" y="209.3">P5.7</text>
<text x="166" y="213.2">P6.0</text>
<text x="166" y="218.1">P6.5</text>
<text x="126.2" y="244.8">A</text>
<text x="126" y="246.8">M</text>
<text x="126.2" y="248.7">U</text>
<text x="126.2" y="250.7">X</text>
</g>
<g font-size="1">
<text x="151.5" y="231.9">+</text>
<text x="151.7" y="233.1">-</text>
</g>
</svg>
